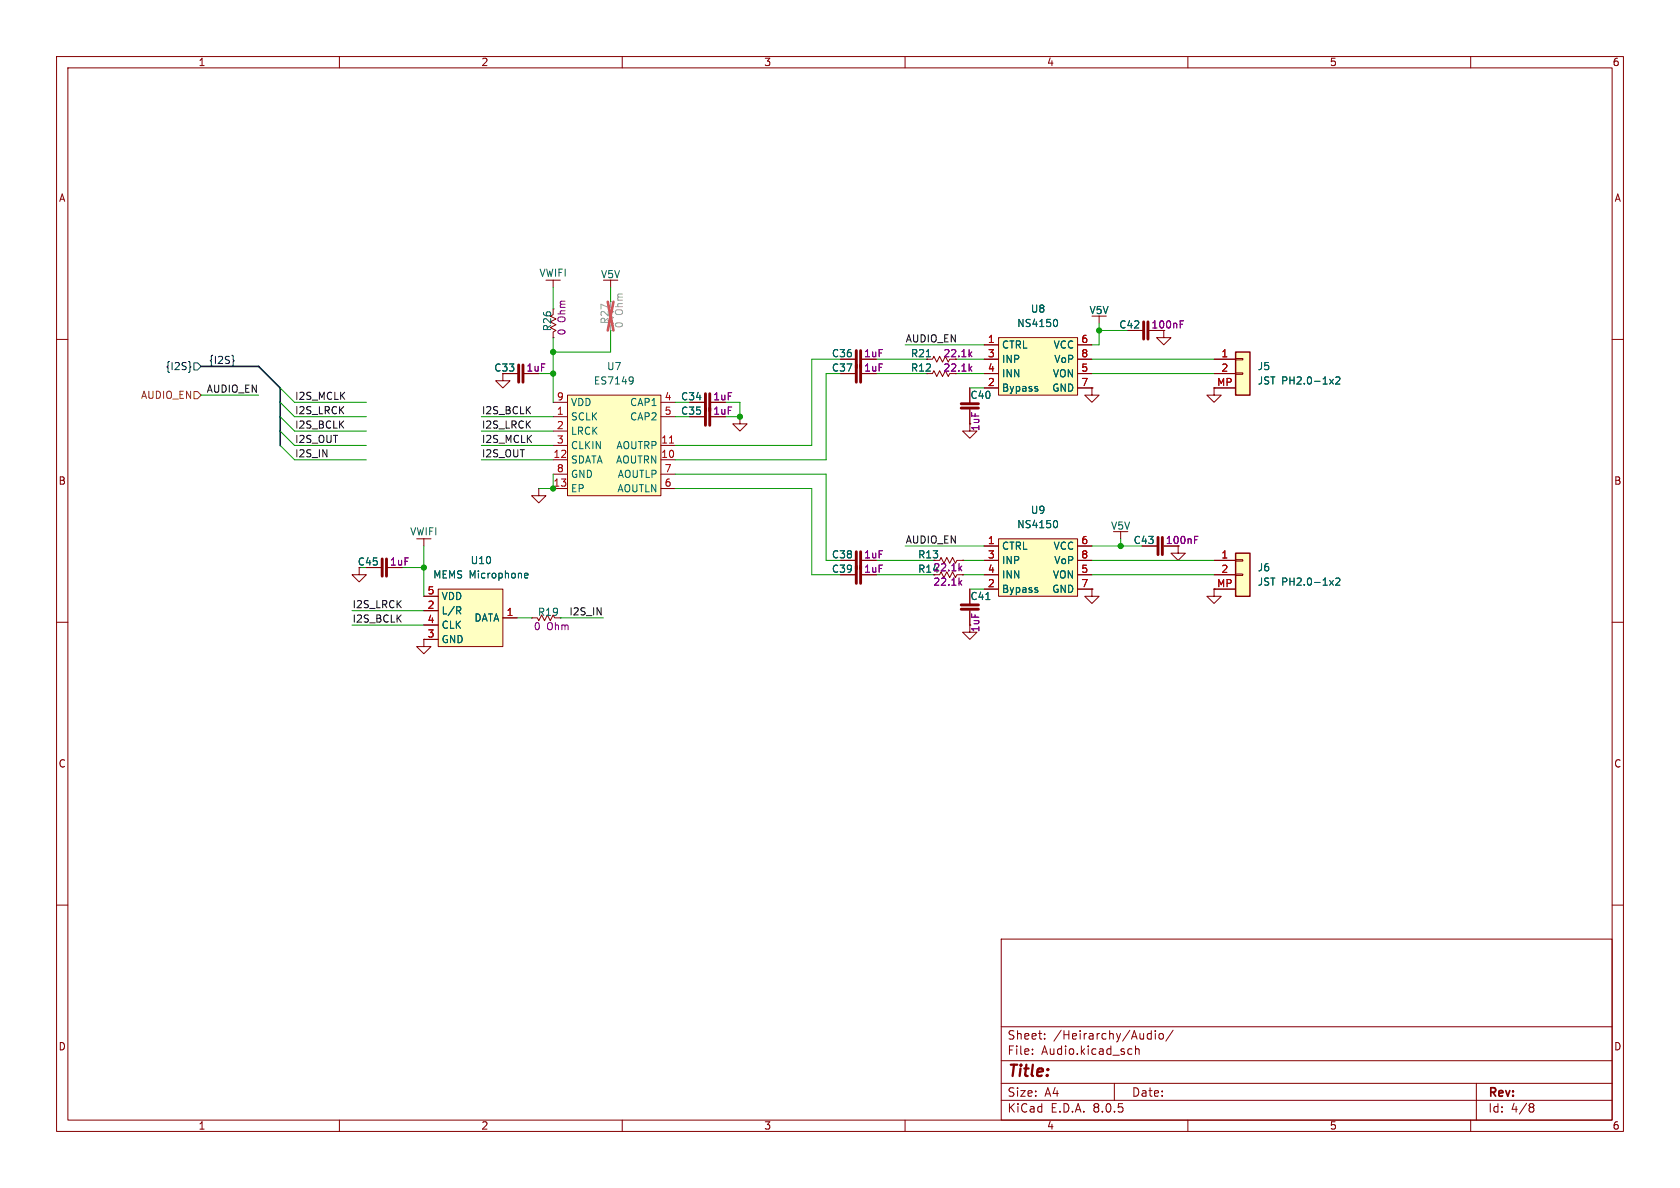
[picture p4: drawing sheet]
<svg xmlns="http://www.w3.org/2000/svg" width="297mm" height="210mm" viewBox="0 0 297 210" stroke-linecap="round" stroke-linejoin="round" font-family="sans-serif">
<g fill="none" stroke="#840000" stroke-width=".18">
<path d="M10 10h277v190h-277zM12 12h273v186h-273zM60 10v2M110 10v2M160 10v2M210 10v2M260 10v2M10 60h2M285 60h2M165.1 99.1h1l.3-.5 .5 1 .5-1 .5 1 .5-1 .5 1 .3-.5h1M170.2 99.1h.1M10 110h2"/>
<path d="M285 110h2M10 160h2M285 160h2M177 166h108v32h-108zM60 198v2M110 198v2M160 198v2M177 194.5h108M177 191.5h108M177 187.5h108M177 181.5h108M182.5 186.3v.1"/>
<path d="M182.5 185.5v.1M184.7 183.6v.1M184.7 182.8v.1M197 191.5v3M199.7 185.4l.4 .1M200.1 186.3l-.4 .1M200.7 185.5l.3-.1 .3 .1 .1 .9M200.7 184.9v1.5M203 183.6h.5M203 182.8h.5M203.5 182.2v1.5M204.2 182.2v.1"/>
<path d="M204.2 182.7v1M205 182.8l.2-.1 .4 .1 .1 .6-.2 .2-.3 .1-.2-.1zM207.4 182.1l-1.3 2M210 198v2M260 198v2M261 191.5v6.5M270.6 195.1h.3l.3 .3-.3 .3M270.6 195.7h.3M270.9 195.7l.2 .2 .1 .4-.3 .3h-.3"/>
</g>
<path d="M169.7 100.4l.3 .5M170 100.1l-.5 .4" fill="none" stroke="#840084" stroke-width=".18"/>
<path d="M100.3 69.9h16.5v17.7h-16.5z" fill="#ffffc2"/>
<g fill="none" stroke="#840000" stroke-width=".18">
<path d="M97.8 73.7h2.5M97.8 78.7h2.5M97.8 76.2h2.5M97.8 71.1h2.5M100.3 69.9h16.5v17.7h-16.5zM116.8 73.7h2.6M116.8 78.7h2.6M116.8 71.1h2.6M97.8 81.3h2.5M97.8 86.4h2.5M97.8 83.8h2.5M116.8 81.3h2.6"/>
<path d="M116.8 86.4h2.6M116.8 83.8h2.6"/>
</g>
<path d="M118.4 78.3h.7" fill="none" stroke="#a90000" stroke-width=".18"/>
<path d="M111.7 66.6l.2 .1a1.03 1.03 0 0 1-.2 1.1M111.9 67.2l-.2 .2" fill="none" stroke="#006464" stroke-width=".18"/>
<path d="M218.4 62.2h2.6v7.7h-2.6z" fill="#ffffc2"/>
<path d="M214.6 63.5h3.8M214.6 66h3.8M214.6 68.6h3.8M218.4 65.9h1.3v.3h-1.3zM218.4 63.4h1.3v.2h-1.3z" fill="none" stroke="#840000" stroke-width=".18"/>
<path d="M218.4 62.2h2.6v7.7h-2.6z" fill="none" stroke="#840000" stroke-width=".25"/>
<path d="M235.1 67l.6 .9M235.7 67l-.6 .9M236.1 66.7l.5-.1 .3 .4-.8 .9h.8" fill="none" stroke="#006464" stroke-width=".18"/>
<path d="M218.4 97.8h2.6v7.6h-2.6z" fill="#ffffc2"/>
<g fill="none" stroke="#840000" stroke-width=".18">
<path d="M88.9 66v1.3h1.3l-1.3 1.3-1.3-1.3h1.3M148.6 66h2.8M148.6 63.5h2.8M171.4 68.6v2.8M171.4 72.4v2.5M95.2 86.4v1.2h1.3l-1.3 1.3-1.2-1.3h1.2M95.2 86.4h.1M148.6 99.1h2.8M214.6 99.1h3.8M218.4 98.9h1.3v.3h-1.3zM63.5 100.3v1.3h1.3l-1.3 1.3-1.3-1.3h1.3M64.8 100.3h2.8"/>
<path d="M148.6 101.6h2.8M171.4 110.5v1.3h1.3l-1.3 1.2-1.2-1.2h1.2M214.6 101.6h3.8M218.4 101.5h1.3v.2h-1.3zM218.4 104.1h-3.8v1.3h1.3l-1.3 1.3-1.2-1.3h1.2"/>
</g>
<path d="M218.4 97.8h2.6v7.6h-2.6z" fill="none" stroke="#840000" stroke-width=".25"/>
<path d="M235.1 102.6l.6 .8M235.7 102.6l-.6 .8M236.1 102.3l.5-.1 .3 .3-.8 .9h.8" fill="none" stroke="#006464" stroke-width=".18"/>
<path d="M151.4 62v5.6M152.1 62v5.6M169.9 72.1h3.1M169.9 71.4h3.1M67.6 98.8v3.1M68.3 98.8v3.1M151.4 97.5v5.6M152.1 97.5v5.6" fill="none" stroke="#840000" stroke-width=".51"/>
<path d="M176.5 95.3h14v10.1h-14z" fill="#ffffc2"/>
<g fill="none" stroke="#840000" stroke-width=".18">
<path d="M174 96.5h2.5M174 99.1h2.5M176.5 95.3h14v10.1h-14zM190.5 96.5h2.5M190.5 99.1h2.5M74.9 113v1.3h1.3l-1.3 1.3-1.2-1.3h1.2M74.9 113h.1M165.1 101.6h1l.3-.5 .5 1 .5-1 .5 1 .5-1 .5 1 .3-.5h1M170.2 101.6h.1M171.4 104.1v2.8M171.4 108v2.5M174 104.1h2.5"/>
<path d="M174 101.6h2.5M190.5 104.1h2.5M190.5 101.6h2.5M193 104.1v1.3h1.3l-1.3 1.3-1.2-1.3h1.2M193 104.1h.1"/>
</g>
<path d="M186.7 92a.79 .79 0 0 1 0 1.3M174.3 106h.7M183.3 104.3l.2 .2-.2 .2M183.3 103.9h.1" fill="none" stroke="#006464" stroke-width=".18"/>
<path d="M169.7 103l.3 .4M170 102.6l-.5 .5" fill="none" stroke="#840084" stroke-width=".18"/>
<path d="M169.9 107.7h3.1M169.9 106.9h3.1" fill="none" stroke="#840000" stroke-width=".51"/>
<path d="M176.5 59.7h14v10.2h-14z" fill="#ffffc2"/>
<g fill="none" stroke="#840000" stroke-width=".18">
<path d="M176.5 59.7h14v10.2h-14zM163.8 66h1l.3-.5 .5 1 .5-1 .5 1 .5-1 .5 1 .3-.5h1M163.8 63.5h1l.3-.5 .5 1 .5-1 .5 1 .5-1 .5 1 .3-.5h1M174 61h2.5M174 68.6h2.5M174 63.5h2.5M174 66h2.5M190.5 61h2.5M190.5 68.6h2.5M190.5 63.5h2.5M190.5 66h2.5M94 109.2h1l.2 .5 .6-1 .5 1 .5-1 .5 1 .5-1 .2 .5h1.1"/>
<path d="M94 109.2h.1M99.1 109.2h.1"/>
</g>
<path d="M186.7 56.5a.79 .79 0 0 1 0 1.2M163.8 63.1h.7M183.3 68.7l.2 .2-.2 .3M183.3 68.3l.1 .1" fill="none" stroke="#006464" stroke-width=".18"/>
<path d="M171.4 65.1l.4 .5M171.4 62.6l.4 .5M171.8 64.8l-.5 .4M171.8 62.2l-.5 .5" fill="none" stroke="#840084" stroke-width=".18"/>
<path d="M77.5 104.1h11.4v10.2h-11.4z" fill="#ffffc2"/>
<g fill="none" stroke="#840000" stroke-width=".18">
<path d="M97.8 54.6v1l-.5 .3 1 .5-1 .5 1 .5-1 .5 1 .5-.5 .3v1M97.8 54.6h.1M97.8 59.7h.1M97.8 49.5v1.3M107.9 49.5v1.3M194.3 55.9v1.3M199.4 58.4h2.8M205.7 58.4v1.3h1.3l-1.3 1.3-1.2-1.3h1.2M88.9 66h2.8M121.9 73.7h2.8M121.9 71.1h2.8M130.8 73.7v1.2h1.3l-1.3 1.3-1.3-1.3h1.3"/>
<path d="M130.8 73.7h.1M148.6 66h2.8M148.6 63.5h2.8M171.4 72.4v3.8h1.3l-1.3 1.3-1.2-1.3h1.2M171.4 68.6v2.8M174 66h2.5M174 63.5h2.5M174 68.6h2.5M174 61h2.5M190.5 66h2.5M190.5 63.5h2.5M190.5 68.6h2.5"/>
<path d="M190.5 61h2.5M193 68.6v1.3h1.3l-1.3 1.2-1.2-1.2h1.2M193 68.6h.1M214.6 66h3.8M214.6 63.5h3.8M218.4 68.6h-3.8v1.3h1.3l-1.3 1.2-1.2-1.2h1.2M74.9 95.3v1.2M148.6 99.1h2.8M170.2 99.1h.1M174 96.5h2.5M174 99.1h2.5M190.5 96.5h2.5"/>
<path d="M190.5 99.1h2.5M198.1 94v1.3M201.9 96.5h2.8M208.3 96.5v1.3h1.2l-1.2 1.3-1.3-1.3h1.3M214.6 99.1h3.8M64.8 100.3h2.8M74.9 113h.1M74.9 108h2.6M74.9 113h2.6M74.9 110.5h2.6M74.9 105.4h2.6M77.5 104.1h11.4v10.2h-11.4z"/>
<path d="M88.9 109.2h2.5M148.6 101.6h2.8M170.2 101.6h.1M171.4 104.1v2.8M171.4 108v2.5M174 101.6h2.5M174 104.1h2.5M190.5 101.6h2.5M190.5 104.1h2.5M193 104.1h.1M214.6 101.6h3.8M214.6 104.1h3.8"/>
</g>
<g fill="none" stroke="#006464" stroke-width=".18">
<path d="M186.7 56.5a.79 .79 0 0 1 0 1.2M163.8 63.1h.7M183.3 68.7l.2 .2-.2 .3M183.3 68.3l.1 .1M235.1 67l.6 .9M235.7 67l-.6 .9M236.1 66.7l.5-.1 .3 .4-.8 .9h.8M186.7 92a.79 .79 0 0 1 0 1.3M81 107.9l.5 .6M81.2 107.3l.3 .2-.1 .3-.2 .1M92.7 101.8l.6-.2v-.2l-.4-.1-.2 .2 .1 .6h.5M174.3 106h.7"/>
<path d="M183.3 104.3l.2 .2-.2 .2M183.3 103.9h.1M235.1 102.6l.6 .8M235.7 102.6l-.6 .8M236.1 102.3l.5-.1 .3 .3-.8 .9h.8"/>
</g>
<path d="M202.2 56.9v3M202.9 56.9v3M91.7 64.5v3.1M92.5 64.5v3.1M124.7 69.6v5.6M125.5 69.6v5.6M204.7 95v3M205.5 95v3" fill="none" stroke="#840000" stroke-width=".51"/>
<path d="M107.9 53.3v1.1l-.5 .2 1.1 .5-1.1 .5 1.1 .5-1.1 .5 1.1 .6-.6 .2v1M107.9 53.3h.1M107.9 58.4h.1" fill="none" stroke="#a1a1a1" stroke-width=".18"/>
<path d="M107.4 53.3l1.1 5.1M108.5 53.3l-1.1 5.1" fill="none" stroke="#e65255" stroke-width=".46"/>
<path d="M208.6 57.3h.5M208.6 56.7h.6M171.4 65.1l.4 .5M171.4 62.6l.4 .5M171.8 64.8l-.5 .4M171.8 62.2l-.5 .5M211.2 95.4h.4M211.2 94.8h.6M169.7 103l.3 .4M169.7 100.4l.3 .5M170 102.6l-.5 .5M170 100.1l-.5 .4" fill="none" stroke="#840084" stroke-width=".18"/>
<path d="M34.3 69.2h.6l.7 .7-.7 .6h-.6z" fill="none" stroke="#725600" stroke-width=".18"/>
<path d="M33.5 64l.1 .7 .2 .2-.2 .1-.1 .8M34.3 64.1h.6l.7 .7-.7 .6h-.6zM41.2 62.9v.7l.2 .2-.2 .2v.7" fill="none" stroke="#000084" stroke-width=".18"/>
<path d="M35.6 64.8h10.1l3.8 3.8v10.1" fill="none" stroke="#000084" stroke-width=".3"/>
<g fill="none" stroke="#009600" stroke-width=".18">
<path d="M97.8 50.8v3.8M97.8 59.7v11.4M107.9 50.8v2.5M107.9 58.4v3.8h-10.1M194.3 57.2v3.8h-1.3M194.3 58.4h5.1M35.6 69.9h10.1M49.5 68.6l2.6 2.5h12.7M49.5 76.2l2.6 2.5h12.7M49.5 78.7l2.6 2.6h12.7M49.5 71.1l2.6 2.6h12.7M49.5 73.7l2.6 2.5h12.7"/>
<path d="M85.1 78.7h12.7M85.1 73.7h12.7M85.1 76.2h12.7M95.2 66h2.6M119.4 71.1h2.5M119.4 73.7h2.5M128.3 71.1h2.5v2.6h-2.5M148.6 63.5h-5.1v15.2h-24.1M148.6 66h-2.6v15.3h-26.6M154.9 66h8.9M154.9 63.5h8.9M160 61h14"/>
<path d="M168.9 66h5.1M168.9 63.5h5.1M171.4 68.6h2.6M193 66h21.6M193 63.5h21.6M74.9 96.5v8.9M85.1 81.3h12.7M97.8 83.8v2.6h-2.6M119.4 86.4h24.1v15.2h5.1M119.4 83.8h26.6v15.3h2.6M154.9 99.1h10.2M160 96.5h14"/>
<path d="M170.2 99.1h3.8M193 99.1h21.6M193 96.5h8.9M198.1 95.3v1.2M62.2 108h12.7M62.2 110.5h12.7M71.1 100.3h3.8M91.4 109.2h2.6M99.1 109.2h7.6M154.9 101.6h10.2M170.2 101.6h3.8M171.4 104.1h2.6"/>
<path d="M193 101.6h21.6"/>
</g>
<g fill="#009600" stroke="#009600" stroke-width=".18">
<circle cx="97.8" cy="86.4" r=".46"/>
<circle cx="74.9" cy="100.3" r=".46"/>
<circle cx="97.8" cy="62.2" r=".46"/>
<circle cx="97.8" cy="66" r=".46"/>
<circle cx="130.8" cy="73.7" r=".46"/>
<circle cx="194.3" cy="58.4" r=".46"/>
<circle cx="198.1" cy="96.5" r=".46"/>
</g>
<text font-size="2.8" fill="#840000" x="178" y="190.9">Title:</text>
<g font-size="2.1" fill="#840000">
<text x="178" y="184">Sheet:</text>
<text x="186.2" y="184">/Heirarchy/Audio/</text>
<text x="178" y="186.7">File:</text>
<text x="184.1" y="186.7">Audio.kicad_sch</text>
<text x="178" y="196.9">KiCad</text>
<text x="178" y="194.1">Size:</text>
<text x="184.7" y="194.1">A4</text>
<text x="185.7" y="196.9">E.D.A.</text>
<text x="193.3" y="196.9">8.0.5</text>
<text x="200" y="194.1">Date:</text>
<text x="263" y="194.3">Rev:</text>
<text x="263" y="196.9">Id:</text>
<text x="267.1" y="196.9">4/8</text>
</g>
<g font-size="1.8" fill="#840000">
<text x="35" y="11.9">1</text>
<text x="85" y="11.9">2</text>
<text x="135" y="11.9">3</text>
<text x="185" y="11.9">4</text>
<text x="235" y="11.9">5</text>
<text x="285" y="11.9">6</text>
<text x="10.3" y="35.9">A</text>
<text x="285.3" y="35.9">A</text>
<text x="203.5" y="58.3">100nF</text>
<text x="93" y="65.9">1uF</text>
<text x="152.7" y="65.9">1uF</text>
<text x="152.7" y="63.3">1uF</text>
<text x="160.9" y="65.9">R12</text>
<text x="160.9" y="63.3">R21</text>
<text x="166.7" y="65.9">22.1k</text>
<text x="166.7" y="63.3">22.1k</text>
<text x="126" y="71">1uF</text>
<text x="126" y="73.5">1uF</text>
<text x="10.3" y="85.9">B</text>
<text x="285.3" y="85.9">B</text>
<text x="63.2" y="100.2">C45</text>
<text x="68.8" y="100.2">1uF</text>
<text x="152.7" y="101.4">1uF</text>
<text x="152.7" y="98.9">1uF</text>
<text x="162.2" y="98.9">R13</text>
<text x="206" y="96.4">100nF</text>
<text x="215.1" y="103.9">MP</text>
<text x="10.3" y="135.9">C</text>
<text x="285.3" y="135.9">C</text>
<text x="10.3" y="185.9">D</text>
<text x="285.3" y="185.9">D</text>
<text x="35" y="199.9">1</text>
<text x="85" y="199.9">2</text>
<text x="135" y="199.9">3</text>
<text x="185" y="199.9">4</text>
<text x="235" y="199.9">5</text>
<text x="285" y="199.9">6</text>
</g>
<g font-size="1.8" fill="#006464">
<text x="95.3" y="49.1">VWIFI</text>
<text x="106.2" y="49.4">V5V</text>
<text x="97.6" y="58.7" transform="rotate(-90 97.6 58.7)">R26</text>
<text x="179.7" y="58">NS4150</text>
<text x="182.1" y="55.5">U8</text>
<text x="192.5" y="55.7">V5V</text>
<text x="197.8" y="58.3">C42</text>
<text x="87.3" y="65.9">C33</text>
<text x="107.2" y="65.6">U7</text>
<text x="147" y="65.9">C37</text>
<text x="147" y="63.3">C36</text>
<text x="177" y="61.8">CTRL</text>
<text x="177" y="64.4">INP</text>
<text x="186.2" y="61.8">VCC</text>
<text x="186.3" y="64.4">VoP</text>
<text x="222.3" y="65.6">J5</text>
<text x="100.8" y="72">VDD</text>
<text x="104.9" y="68.2">ES7149</text>
<text x="111.3" y="72">CAP1</text>
<text x="120.3" y="71">C34</text>
<text x="171.5" y="70.7">C40</text>
<text x="177" y="69.4">Bypass</text>
<text x="177" y="66.9">INN</text>
<text x="185.9" y="69.4">GND</text>
<text x="186" y="66.9">VON</text>
<text x="222.3" y="68.2">JST PH2.0-1x2</text>
<text x="100.8" y="74.5">SCLK</text>
<text x="100.8" y="77.1">LRCK</text>
<text x="111.3" y="74.5">CAP2</text>
<text x="120.3" y="73.5">C35</text>
<text x="100.8" y="82.1">SDATA</text>
<text x="100.8" y="79.6">CLKIN</text>
<text x="108.8" y="82.1">AOUTRN</text>
<text x="108.9" y="79.6">AOUTRP</text>
<text x="100.8" y="87.2">EP</text>
<text x="100.8" y="84.7">GND</text>
<text x="109.1" y="87.2">AOUTLN</text>
<text x="109.1" y="84.7">AOUTLP</text>
<text x="72.4" y="94.8">VWIFI</text>
<text x="179.7" y="93.6">NS4150</text>
<text x="182.1" y="91">U9</text>
<text x="196.3" y="93.8">V5V</text>
<text x="83.1" y="99.9">U10</text>
<text x="147" y="101.4">C39</text>
<text x="147" y="98.9">C38</text>
<text x="177" y="97.4">CTRL</text>
<text x="177" y="99.9">INP</text>
<text x="186.2" y="97.4">VCC</text>
<text x="186.3" y="99.9">VoP</text>
<text x="200.3" y="96.4">C43</text>
<text x="222.3" y="101.2">J6</text>
<text x="76.5" y="102.5">MEMS Microphone</text>
<text x="78" y="106.3">VDD</text>
<text x="171.5" y="106.3">C41</text>
<text x="177" y="105">Bypass</text>
<text x="177" y="102.5">INN</text>
<text x="185.9" y="105">GND</text>
<text x="186" y="102.5">VON</text>
<text x="222.3" y="103.7">JST PH2.0-1x2</text>
<text x="78" y="108.8">L/R</text>
<text x="78" y="113.9">GND</text>
<text x="78" y="111.4">CLK</text>
<text x="83.8" y="110.1">DATA</text>
<text x="95" y="109.1">R19</text>
</g>
<g font-size="1.8" fill="#840084">
<text x="100.2" y="59.4" transform="rotate(-90 100.2 59.4)">0</text>
<text x="100.2" y="57" transform="rotate(-90 100.2 57)">Ohm</text>
<text x="173.3" y="76.3" transform="rotate(-90 173.3 76.3)">1uF</text>
<text x="162.2" y="101.4">R1422.1k</text>
<text x="164.9" y="103.7">22.1k</text>
<text x="94.3" y="111.6">0</text>
<text x="96.7" y="111.6">Ohm</text>
<text x="173.3" y="111.9" transform="rotate(-90 173.3 111.9)">1uF</text>
</g>
<text font-size="1.8" fill="#989898" x="107.8" y="57.4" transform="rotate(-90 107.8 57.4)">R27</text>
<g font-size="1.8" fill="#a1a1a1">
<text x="110.3" y="58.1" transform="rotate(-90 110.3 58.1)">0</text>
<text x="110.3" y="55.7" transform="rotate(-90 110.3 55.7)">Ohm</text>
</g>
<g font-size="1.8" fill="#000084">
<text x="29.2" y="65.6">{I2S}</text>
<text x="36.8" y="64.4">{I2S}</text>
</g>
<g font-size="1.8" fill="#0f0f0f">
<text x="160" y="60.6">AUDIO_EN</text>
<text x="36.4" y="69.5">AUDIO_EN</text>
<text x="52.1" y="70.8">I2S_MCLK</text>
<text x="52.1" y="75.9">I2S_BCLK</text>
<text x="52.1" y="73.3">I2S_LRCK</text>
<text x="85.1" y="75.9">I2S_LRCK</text>
<text x="85.1" y="73.3">I2S_BCLK</text>
<text x="52.1" y="78.4">I2S_OUT</text>
<text x="52.1" y="80.9">I2S_IN</text>
<text x="85.1" y="78.4">I2S_MCLK</text>
<text x="85.1" y="80.9">I2S_OUT</text>
<text x="160" y="96.2">AUDIO_EN</text>
<text x="62.2" y="107.6">I2S_LRCK</text>
<text x="62.2" y="110.1">I2S_BCLK</text>
<text x="100.5" y="108.9">I2S_IN</text>
</g>
<g font-size="1.8" fill="#a90000">
<text x="174.6" y="60.7">1</text>
<text x="174.6" y="63.2">3</text>
<text x="174.6" y="65.8">4</text>
<text x="191.1" y="65.8">5</text>
<text x="191.1" y="60.7">6</text>
<text x="191.1" y="63.2">8</text>
<text x="215.8" y="63.2">1</text>
<text x="215.8" y="65.8">2</text>
<text x="98.4" y="70.9">9</text>
<text x="117.4" y="70.9">4</text>
<text x="174.6" y="68.3">2</text>
<text x="191.1" y="68.3">7</text>
<text x="215.1" y="68.3">MP</text>
<text x="98.4" y="73.4">1</text>
<text x="98.4" y="75.9">2</text>
<text x="117.4" y="73.4">5</text>
<text x="97.7" y="81">12</text>
<text x="98.4" y="78.5">3</text>
<text x="98.4" y="83.6">8</text>
<text x="116.8" y="81">10</text>
<text x="116.8" y="78.5">11</text>
<text x="117.4" y="83.6">7</text>
<text x="97.7" y="86.1">13</text>
<text x="117.4" y="86.1">6</text>
<text x="174.6" y="96.3">1</text>
<text x="174.6" y="98.8">3</text>
<text x="174.6" y="101.3">4</text>
<text x="191.1" y="101.3">5</text>
<text x="191.1" y="96.3">6</text>
<text x="191.1" y="98.8">8</text>
<text x="215.8" y="98.8">1</text>
<text x="215.8" y="101.3">2</text>
<text x="75.5" y="107.7">2</text>
<text x="75.5" y="105.2">5</text>
<text x="174.6" y="103.9">2</text>
<text x="191.1" y="103.9">7</text>
<text x="75.5" y="112.8">3</text>
<text x="75.5" y="110.2">4</text>
<text x="89.5" y="109">1</text>
</g>
<text font-size="1.8" fill="#725600" x="24.8" y="70.7">AUDIO_EN</text>
</svg>
